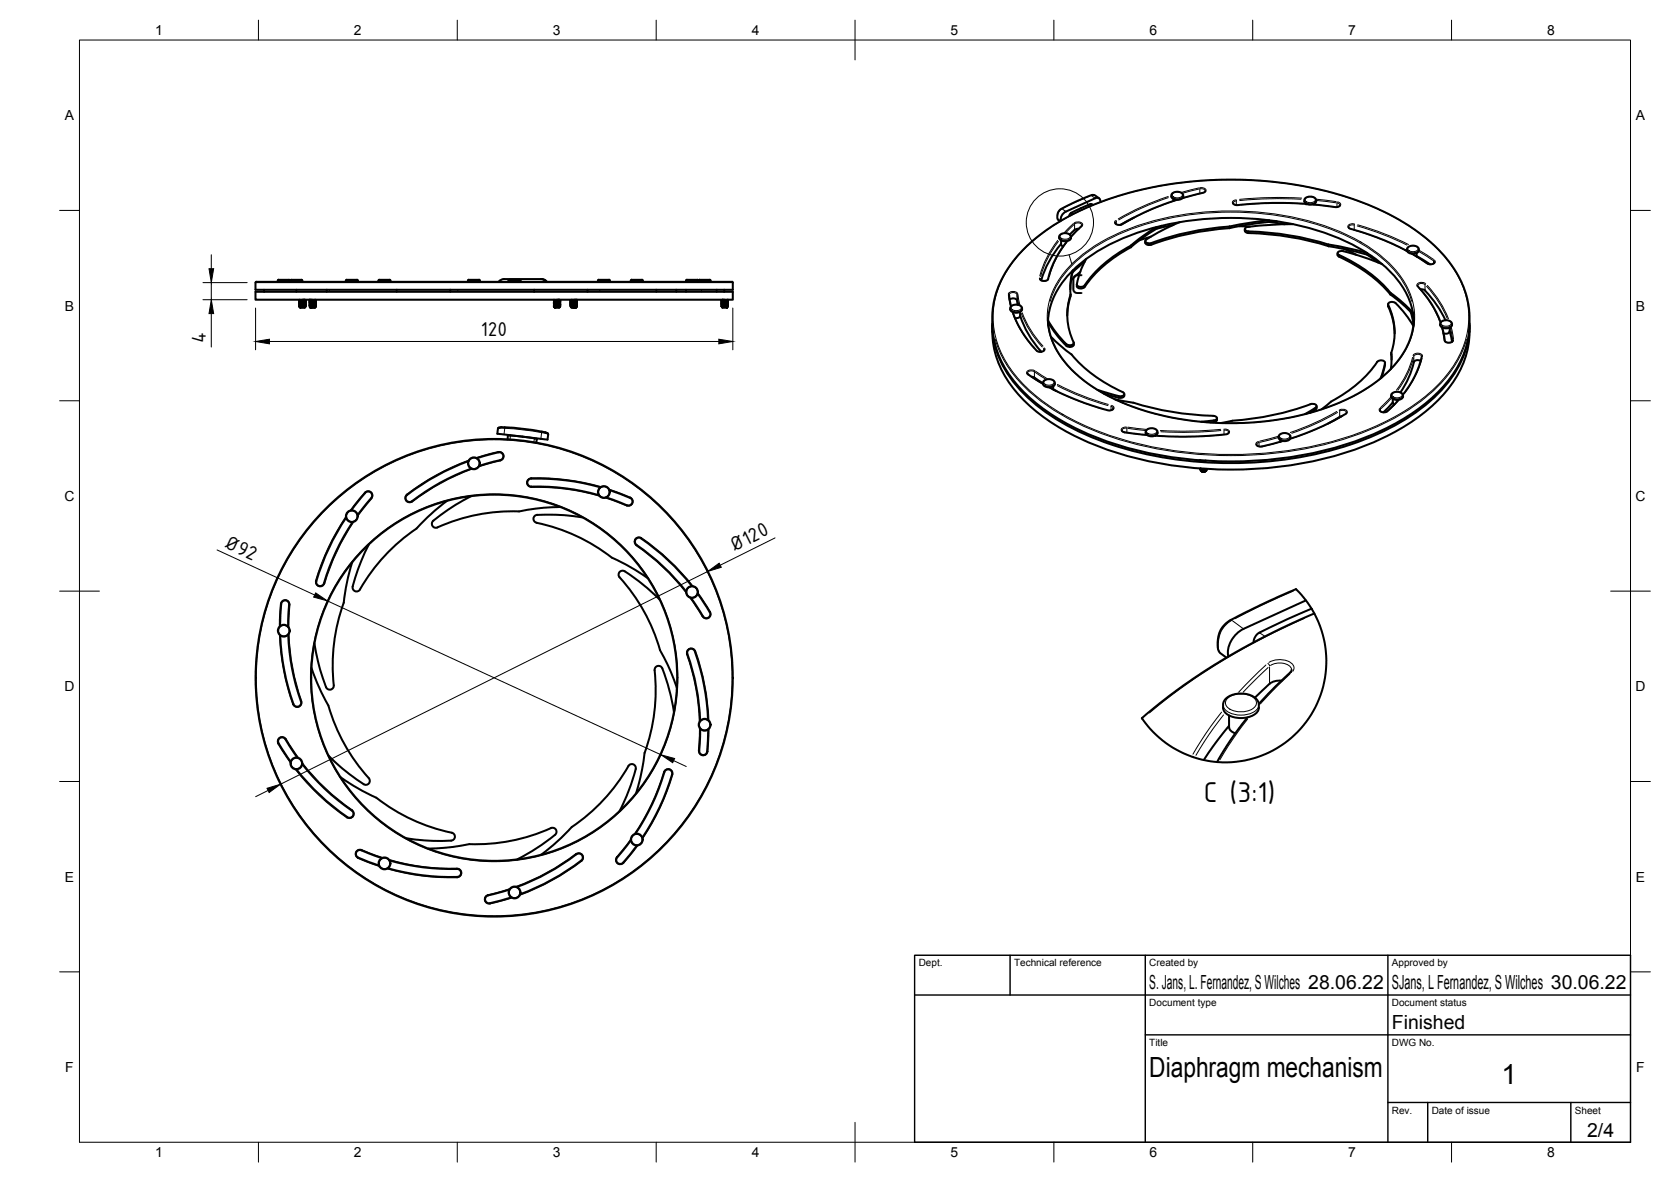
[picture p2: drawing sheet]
<svg xmlns="http://www.w3.org/2000/svg" width="420mm" height="297mm" viewBox="0 0 420 297" stroke-linecap="round" stroke-linejoin="round" font-family="sans-serif">
<!-- layer: Visible -->
<g fill="none" stroke="#000" stroke-width=".51">
<path d="M266.3 59.8a1.73 1.73 0 0 0 3 0l-.1-.5-.3-.4-1.3-.3-1 .3-.3 .5v.4M270.2 57.8l-1.2 1.1M271.2 57.5l-1 .3M272 56.6l-2.7 2.9M274.8 51.5l-.5-.2-.7 .2a14.7 14.7 0 0 0-4.6 2.3l-.1 .5M275.4 49.8l-7.4 3.4a2.23 2.23 0 0 0-1.3 2.3M275.4 49.8a.87 .87 0 0 1 1 0 .87 .87 0 0 1 .3 1M276.4 49.9l-1.1-.8-.8-.1-3.5 1.5-4.1 1.9-.8 .8-.2 .9v.9l.7 .6M285.1 54.7l-3.4 1.8M289.4 59.5l-2.9 .9M290.9 57l-3.8 2.5-2.7 2.2M292.1 56.7l-4.1 2.6-3.6 2.8"/>
<path d="M294.5 49.4a1.73 1.73 0 0 0 3 0l-.1-.6-.3-.3-1.2-.3-1.2 .4-.2 .8M295 50v.5M295 56.5l-4.1 1M295.8 50.3l-6.8 2.5-2.9 1.4-4 2.2-1 .1-.7-.5M296.7 55.8l-4.5 2.1-4 2.3M303.1 48l-.5 .4-5.3 1.4M309.1 56.9v.4M309.2 57.3a73.9 73.9 0 0 0-20.2 4.3l-.8-.2-.2-.4M309.2 56.9a69.9 69.9 0 0 0-19.7 4.2M310 51.1l.2 .2 .6 .2 9-.5 8.6 .2M311.6 56.8l2.7 .2M319.1 55.8l3.9 .6"/>
<path d="M319.1 55.4l-5 .6-4.9 .9M321 55.6l-6.6 .7-5.2 1M325.1 56.3l-5.2 .2-5.1 .4a1.83 1.83 0 0 0-1.7 .5 .68 .68 0 0 0 .9 .8 73.7 73.7 0 0 1 20.1 3.3v.4a74.4 74.4 0 0 0-20.5-3.4 .73 .73 0 0 1-.6-.9M328.1 49.9l.7-.4 .9-.1 .8 .2 .4 .6a1.1 1.1 0 0 1-1.5 1.2 1.1 1.1 0 0 1-1.1-.2 1.1 1.1 0 0 1-.3-1.2zM330.1 51.4l5.7 .7 .7-.1 .4-.4M330.4 51.3v.1M339.1 57.1l.3 .3 4 1.3 4.6 1.6 5.8 2.8M64.2 73.3h120.1v2h-120.1zM64.5 70.8h119.5M64.5 70.8l-.3 .2v1.8h120.1v-1.8l-.2-.2M66.4 72.8v.5M70 70.3h2.6"/>
<path d="M70.1 70.3l-.3 .5M72.7 70.3l.2 .5M73 70.5v.3M73.2 70.3h2.6M73.2 70.3l-.2 .2M74.5 72.8v.5M75.3 77.1l.2 .1M75.3 75.6v.1M75.3 76h.1M75.3 76.3v.1M75.3 76.7h.1M75.3 77v.1"/>
<path d="M75.3 76.7l.2 .1M75.3 76.4l.2 .1M75.3 76l.2 .1M75.3 75.7l.2 .1M75.3 75.3l.2 .1M75.5 75.4v.1M75.5 75.8h.1M75.5 76.1v.1M75.5 76.5h.1M75.5 76.8v.1M75.5 77.2h.1M75.5 76.9l-.2 .1"/>
<path d="M75.5 76.5l-.2 .2M75.5 76.2l-.2 .1M75.5 75.8l-.2 .2M75.5 75.5l-.2 .1M75.8 70.3l.2 .5M76.4 75.3l-.9 .1M76.6 75.3l-1.1 .2M76.6 77.1l-1.1 .1M76.6 76.7l-1.1 .2M76.6 76.4l-1.1 .1M76.6 76l-1.1 .2M76.6 75.7l-1.1 .1"/>
<path d="M76.6 77l-1.1 .2M76.6 76.7l-1.1 .1M76.6 76.3l-1.1 .2M76.6 76l-1.1 .1M76.6 75.6l-1.1 .2M76.6 75.6v.1M76.6 76h.1M76.6 76.3v.1M76.6 76.7h.1M76.6 77v.1M76.6 76.7l.3 .1M76.6 76.4l.3 .1"/>
<path d="M76.6 76l.3 .1M76.6 77.1h.2M76.6 75.7l.3 .1M76.7 75.3l.2 .1M76.8 77.1l-.2 .2h-1.1M76.8 77.1l-1.3 .2M76.9 76.8l-1.6 .2M76.9 76.5l-1.6 .2M76.9 76.1l-1.6 .2M76.9 75.8l-1.6 .2M76.9 75.4l-1.6 .2M76.9 76.9l-1.6 .2"/>
<path d="M76.9 76.2l-1.6 .2M76.9 75.5l-1.6 .2M76.9 75.4v.1M76.9 75.8h.1M76.9 76.1v.1M76.9 76.5h.1M76.9 76.8v.1M76.9 76.9l-.3 .1M76.9 76.5l-.3 .2M76.9 76.2l-.3 .1M76.9 75.8l-.3 .2M76.9 75.5l-.3 .1"/>
<path d="M77.9 75.4h.1M77.9 75.7h.1M77.9 76.1h.1M77.9 76.4h.1M77.9 76.8h.1M77.9 76.8l.2 .1M77.9 76.5l.2 .1M77.9 76.1l.2 .1M77.9 75.8l.2 .1M77.9 75.4l.2 .1M77.9 77.1l.2 .2M77.9 75.3h.1"/>
<path d="M78 75.3l-.1 .1M78.1 77.3h.1M78.1 77.1h.6l-.6 .2M78.1 77.1h-.2M78.1 76.3l-.2 .1M78.1 75.5v.1M78.1 75.9h.1M78.1 76.2v.1M78.1 76.6h.1M78.1 76.9v.1M78.1 76.6l-.2 .2M78.1 75.9l-.2 .2"/>
<path d="M78.1 75.6l-.2 .1M78.1 77l-.2 .1M78.5 75.3l-.6 .1M79.2 77.2l-1.1 .1M79.2 76.8l-1.1 .2M79.2 76.4l-1.1 .2M79.2 76.1l-1.1 .2M79.2 75.7l-1.1 .2M79.2 75.4l-1.1 .2M79.2 77.1l-1.1 .2M79.2 76.8l-1.1 .1M79.2 76.1l-1.1 .1"/>
<path d="M79.2 75.4l-1.1 .1M79.2 75.4h.1M79.2 75.7h.1M79.2 76.1h.1M79.2 76.4h.1M79.2 76.8h.1M79.2 77.1v.1M79.2 77.1l.1 .1M79.2 76.8l.2 .1M79.2 76.4l.2 .2M79.2 76.1l.2 .1M79.2 75.7l.2 .2"/>
<path d="M79.2 75.4l.2 .1M79.3 75.3l-.1 .1M79.3 77.2l-1.2 .1M79.4 76.9l-1.3 .2M79.4 76.6l-1.5 .2M79.4 76.2l-1.5 .2M79.4 75.9l-1.5 .2M79.4 75.5l-1.5 .2M79.4 77l-.7 .1M79.4 76.3l-1.5 .2M79.4 75.6l-1.5 .2M79.4 75.5v.1"/>
<path d="M79.4 75.9h.1M79.4 76.2v.1M79.4 76.6h.1M79.4 76.9v.1M79.4 77l-.2 .1M79.4 76.6l-.2 .2M79.4 76.3l-.2 .1M79.4 75.9l-.2 .2M79.4 75.6l-.2 .1M82.1 72.8v.5M87 70.5v.3M87.2 70.3h2.6"/>
<path d="M87.2 70.3l-.2 .2M89.8 70.3l.2 .5M95.4 70.3h2.6M95.4 70.3l-.2 .5M98 70.3l.2 .5M99.7 72.8v.5M113.2 72.8v.5M117.9 70.3h2.6M117.9 70.3l-.3 .5M120.5 70.3l.2 .2M120.6 70.5v.3M125.4 70.8l.6-.5 .7-.2h9.6l.7 .2 .5 .5"/>
<path d="M128.1 70.3h2.6M128.1 70.3l-.2 .5M130.7 70.3l.2 .5M134.3 72.8v.5M136 70.1l.8 .2 .6 .5M139.3 77.1h.1M139.3 75.6v.1M139.3 76h.1M139.3 76.3v.1M139.3 76.7h.1M139.3 77v.1M139.3 76.7l.2 .1"/>
<path d="M139.3 76.4l.2 .1M139.3 76l.2 .1M139.3 75.7l.2 .1M139.3 75.3l.2 .1M139.3 77.1l.2 .1M139.5 75.4v.1M139.5 75.8h.1M139.5 76.1v.1M139.5 76.5h.1M139.5 76.8v.1M139.5 77.2h.1M139.5 76.9l-.2 .1"/>
<path d="M139.5 76.5l-.2 .2M139.5 76.2l-.2 .1M139.5 75.8l-.2 .2M139.5 75.5l-.2 .1M140.4 75.3l-.9 .1M140.6 75.3l-1.1 .2M140.6 77.1l-1.1 .1M140.6 76.7l-1.1 .2M140.6 76.4l-1.1 .1M140.6 76l-1.1 .2M140.6 75.7l-1.1 .1M140.6 77l-1.1 .2"/>
<path d="M140.6 76.7l-1.1 .1M140.6 76.3l-1.1 .2M140.6 76l-1.1 .1M140.6 75.6l-1.1 .2M140.6 75.6v.1M140.6 76h.1M140.6 76.3v.1M140.6 76.7h.1M140.6 77v.1M140.6 76l.3 .1M140.6 77.1h.2M140.6 76.7l.3 .1"/>
<path d="M140.6 76.4l.3 .1M140.6 75.7l.3 .1M140.7 75.3l.2 .1M140.8 77.1l-.2 .2h-1.1M140.8 77.1l-1.3 .2M140.9 76.8l-1.6 .2M140.9 76.5l-1.6 .2M140.9 76.1l-1.6 .2M140.9 75.8l-1.6 .2M140.9 75.4l-1.6 .2M140.9 76.9l-1.6 .2M140.9 76.2l-1.6 .2"/>
<path d="M140.9 75.5l-1.6 .2M140.9 75.4v.1M140.9 75.8h.1M140.9 76.1v.1M140.9 76.5h.1M140.9 76.8v.1M140.9 76.9l-.3 .1M140.9 76.5l-.3 .2M140.9 76.2l-.3 .1M140.9 75.8l-.3 .2M140.9 75.5l-.3 .1M143.4 75.4v.1"/>
<path d="M143.4 75.8h.1M143.4 76.1v.1M143.4 76.5h.1M143.4 76.8v.1M143.5 76.9l.2 .1M143.5 76.5l.2 .2M143.5 76.2l.2 .1M143.5 75.8l.2 .2M143.5 75.5l.2 .1M143.5 77.1l.2 .2h1.2M143.5 77.1h1.6l-1 .2 .7-.1M143.7 75.3l-.2 .1"/>
<path d="M143.7 75.6v.1M143.7 76h.1M143.7 76.3v.1M143.7 76.7h.1M143.7 77v.1M143.7 76.4l-.2 .1M143.7 76.7l-.2 .1M143.7 76l-.2 .1M143.7 75.7l-.2 .1M143.7 77.1h-.2M144.7 75.3l-1.3 .1M144.8 77.2l-.7 .1"/>
<path d="M144.8 76.9l-1.1 .1M144.8 76.5l-1.1 .2M144.8 76.1l-1.1 .2M144.8 75.8l-1.1 .2M144.8 75.4l-1.1 .2M144.8 75.4l.2-.1-1.5 .2M144.8 77.2l-.3 .1M144.8 76.9l-1.1 .2M144.8 76.2l-1.1 .2M144.8 75.5l-1.1 .2M144.8 76.9l.3 .1-.3 .1M144.8 76.5l.3 .2-1.7 .1"/>
<path d="M144.8 76.2l.3 .1-1.7 .2M144.8 75.8l.3 .2-1.7 .1M144.8 75.5l.3 .1-1.7 .2M144.8 75.4v.1M144.8 76.1v.1M144.8 76.8v.1M144.8 77.2h.1M145 76.7l-.2 .2M145 76.4l-.2 .1M145 76l-.2 .1M145 75.7l-.2 .1M145 77.1l-.2 .1"/>
<path d="M145.1 76.7l-1.6 .2M145.1 76.3l-1.6 .2M145.1 76l-1.6 .2M145.1 75.6l-1.6 .2M145.1 76h.1M145.1 76.7h.1M145.1 77v.1M147.7 72.8v.5M150.5 70.3h2.6M150.5 70.3l-.2 .5M153.2 70.3l.2 .2M153.3 70.5v.3"/>
<path d="M158.8 70.3h2.6M158.8 70.3l-.2 .5M161.4 70.3l.2 .5M165 72.8v.5M170.1 72.8v.5M172.5 72.8v.5M172.7 70.3h2.6M172.7 70.3l-.2 .5M175.3 70.3l.2 .5M175.9 70.3h2.6M175.9 70.3l-.2 .5M178.5 70.3l.1 .5"/>
<path d="M180.2 72.8v.5M181.4 75.5v.1M181.4 75.9h.1M181.4 76.2v.1M181.4 76.6h.1M181.4 76.9v.1M181.4 76.6l.3 .2M181.4 76.3l.3 .1M181.4 75.9l.3 .2M181.4 75.6l.3 .1M181.5 77.2l1.3 .1M181.6 75.3l.1 .1"/>
<path d="M181.7 75.4h.1M181.7 76.1h.1M181.7 76.8h.1M181.7 76.8l-.3 .1M181.7 76.4l-.3 .2M181.7 76.1l-.3 .1M181.7 75.7l-.3 .2M181.7 75.4l-.3 .1M181.7 77.1l-.2 .1M181.7 75.3v.1M182.1 75.3l-.4 .1M182.1 72.8v.5"/>
<path d="M182.8 77.3h.1M182.8 77l-1.1 .1M182.8 76.6l-1.1 .2M182.8 76.3l-1.1 .1M182.8 75.9l-1.1 .2M182.8 75.6l-1.1 .1M182.8 76.9l-1.1 .2M182.8 76.2l-1.1 .2M182.8 75.5l-1.1 .2M182.8 75.5v.1M182.8 75.9h.1M182.8 76.2v.1"/>
<path d="M182.8 76.6h.1M182.8 76.9v.1M182.8 76.6l.2 .2M182.8 77l.2 .1M182.8 76.3l.2 .1M182.8 75.9l.2 .2M182.8 75.6l.2 .1M183 75.3h.1M183 77.1l-1.5 .1M183 77.1l-.2 .2M183 76.8l-1.6 .1M183 76.4l-1.6 .2"/>
<path d="M183 76.1l-1.6 .1M183 75.7l-1.6 .2M183 75.3l-1.6 .2M183 76.8l-1.6 .2 .3 .1M183 76.1l-1.6 .2M183 75.4l-1.6 .2M183 75.4h.1M183 75.7h.1M183 76.1h.1M183 76.4h.1M183 76.8h.1M183 76.8l-.2 .1"/>
<path d="M183 76.5l-.2 .1M183 76.1l-.2 .1M183 75.8l-.2 .1M183 75.4l-.2 .1M253.7 74.1l.5 2.9M253.7 74.1h.1M253.9 75.3a1.16 1.16 0 0 1 1.3-.2 1.16 1.16 0 0 1 .6 1.2l.1 .3M254.7 78.5l1.4 3.4 2.3 3.6a7.9 7.9 0 0 0 2.7 2.9l1-.1 .5-.4M256.5 78.4v1M256.5 79.3a24.9 24.9 0 0 0 5.3 9.1M256.5 79.4l-.4 .4-.9 .1M257 77.7a1.73 1.73 0 0 1-3 0v-.4l.3-.4 1.3-.4 1.1 .4 .3 .4v.5"/>
<path d="M257.3 62.7a59.2 59.2 0 0 1 27.2-14.4l2.1-.5a97.5 97.5 0 0 1 58.6 4.2 45.6 45.6 0 0 1 20.3 15.3 22.4 22.4 0 0 1 4 12.6 23.4 23.4 0 0 1-6.3 16.9 52.7 52.7 0 0 1-23.4 14.4 98.6 98.6 0 0 1-63.8-1.2 51.1 51.1 0 0 1-20.1-13.2 23.9 23.9 0 0 1-5.2-23.7 27.9 27.9 0 0 1 6.6-10.4zM263.5 79.9a19.5 19.5 0 0 0 7.7 14.6l3.1 2.4 4.3 2.6 4.8 2.2 4.4 1.5 5.1 1.4 6 1 4.9 .6 4.6 .1h4.5l6.1-.5 5-.8 5.7-1.3 4.9-1.6 5-2.2 3.6-2 4-2.8a20.6 20.6 0 0 0 8.3-14.3v-.9M266.8 60.4l.1 1.2 .4 .3M266.8 61.3a25 25 0 0 0-5 9.1M268.4 60.6l-1.6 2-1.2 2.1-1.2 2.7-.9 2.9-1 .3-.8-.2-.2-.3M269.2 74.4l-.7 2.8-.1 2.1M269.2 74a16.2 16.2 0 0 0 .8 12.2l-.3 .4-.7 .2a1.72 1.72 0 0 1-1.5-.9 26.4 26.4 0 0 1-4-5.4M269.7 68a19.1 19.1 0 0 0-.5 6.4M269.8 67.9l-.5 2.7-.2 2.1M270.8 71.5a1.07 1.07 0 0 0 .7 1 1.07 1.07 0 0 0 1.2-.4M271.6 68.3l-2.3 2.2M272.8 65.8l-3.1 2.6"/>
<path d="M284.4 61.7v.4M284.4 62.1a31.6 31.6 0 0 0-11.7 10M284.4 61.7a32.7 32.7 0 0 0-11.9 10.2l-1 .2a.71 .71 0 0 1-.7-.6 19.7 19.7 0 0 1 2.3-6.5M288 60.6v.4M288.2 60.2l-.2 .4a1.14 1.14 0 0 0 1.5 .5M334.1 61.9l5.5 1 5.3 1.4M334.1 61.5l4.9 .9 4.8 1.2M336.3 63.7l.2 .7a36.8 36.8 0 0 1 13.1 9.6l3.4 2.8 2.4 2.3M338.3 62.6l2.8 1.5M343.7 64l2.8 2M347.6 66.4l-3.8-1.5-5-1.5a2.3 2.3 0 0 0-2.3-.1l-.2 .2 .2 .4a36.7 36.7 0 0 1 13.1 9.7l3.4 2.7 2.3 2.3M349 76.5v.4a17.5 17.5 0 0 1 1.7 6.9"/>
<path d="M349.6 73.6v.4M353.3 62.8l.5 .3M353.9 62.2l.6-.3 .9-.2 .8 .2 .5 .6a.97 .97 0 0 1-1 1.2l-.4 .1a1.09 1.09 0 0 1-1.2-.2 1.09 1.09 0 0 1-.3-1.2zM354.7 78.4l.7 3.2M355 63.8l4 2.5 1 .1 .5-.2 .2-.3M355.3 79l.2 1.8M356.2 63.6v.9M356.2 64.3l3.4 2.1M356.4 71.8l3.6 4.6 1.1 2 1.1 2.6M357.2 72.7h.7l.4 .3M358.3 73a27.9 27.9 0 0 1 5.1 7.5M249.5 81.8a23.6 23.6 0 0 0 6.4 17.1 52.7 52.7 0 0 0 23.3 14.4 98.6 98.6 0 0 0 63.9-1.2 51.1 51.1 0 0 0 20.1-13.2 23.5 23.5 0 0 0 6.3-17.1"/>
<path d="M249.5 81.5a24.7 24.7 0 0 0 8.7 18.2 60.6 60.6 0 0 0 25.9 13.4 98.3 98.3 0 0 0 60.6-3.3 47.4 47.4 0 0 0 20.2-14.7 22.6 22.6 0 0 0 4.6-13.6M258.3 93.8l.1 .3 3.8 2.4M259.4 94.7l.7 .2 2.1 1.4M262.4 95.8l.5-.4 1-.1 .9 .3 .4 .4a.97 .97 0 0 1-1 1.3h-.5a1.09 1.09 0 0 1-1.1-.2 1.09 1.09 0 0 1-.3-1.1zM263.5 80.6a19.4 19.4 0 0 1 6.7-13.1 49.2 49.2 0 0 1 24.5-11.3 74.9 74.9 0 0 1 42.5 3.9 34.9 34.9 0 0 1 15.4 12 17.4 17.4 0 0 1 2.9 8.5M263.5 80.9a25.2 25.2 0 0 0 4.8 6.2 1.01 1.01 0 0 0 1.1 .1 1.01 1.01 0 0 0 .6-1M263.7 81.2l-.1 .4M263.8 97.4l5.6 2.6 5.1 1.9 4.1 1.2h.8l.5-.5M264.2 84.6l3.8 3.4a9.3 9.3 0 0 1 2.9 2.7 39.8 39.8 0 0 0 11.7 8l.1 .2a.97 .97 0 0 1-1.4 .6l-5.3-1.5M264.8 97.1v.8M264.8 97.8l.9 .5M277.5 98.9l.7 .2a9.9 9.9 0 0 0 4 .8l.4-.3 .1-.6"/>
<path d="M347.1 95.1l.9-2.8a1.31 1.31 0 0 0 .1-1.5l-.6-.2-1 .2a32.2 32.2 0 0 1-11.9 10.1l-2.3 2M348.2 91.2l-.2 1.5-.7 2.2M349.8 99.6a1.73 1.73 0 0 0 3 0v-.4l-.4-.4-1.3-.3-1 .3-.3 .4v.5M349.8 88.7l.1 1.7M349.8 88.7l-.1 4M355.4 81.9a24.8 24.8 0 0 0-4.7-5.9l-1.1-.1a.57 .57 0 0 0-.5 .7 15.8 15.8 0 0 1 .7 12.1M357.2 90.7l-.7-.2-.9 .3a23.7 23.7 0 0 1-3.5 7.8M357.5 89.6l-.7 2.5-.9 2.1-1.5 2.7-1.7 2.3M362.1 81.7a1.73 1.73 0 0 0 3 0l-.1-.6-.3-.4-1.2-.2-1.1 .3-.3 .9M362.6 82.3l.7 3.5 .6 .3h.6l.6-.2 .2-.3M364.5 83.3l.6 2.6M364.5 82.3v1l-.2 .4-.5 .2-.8-.1"/>
<path d="M117.8 115.9a55.6 55.6 0 0 0-15.7 8.8 1 1 0 0 0 .2 1.2 1 1 0 0 0 1.3 0 55.3 55.3 0 0 1 14.8-8.1M125.2 107.7l-.1 1.3 12.5 1.5 .2-1.5M125.2 107.7l.7-.4 2.9 .2 7.4 1M125.3 113.7l-5.4 1.5M125.3 113.7a1.01 1.01 0 0 1 1.2 .7 1.01 1.01 0 0 1-.7 1.2M125.8 115.6l-5.3 1.5M127.6 110.4l.1-1 3.7 .3 3.6 .6-.2 1M136.2 108.5l1.6 .5M280.4 100.4l4.6 .8a73.2 73.2 0 0 0 20.1 3.3M282.1 108.2l.2 .2 .5 .3 5.5 .6M288.1 108.8a1.73 1.73 0 0 0 3 0l-.1-.5-.3-.4-1.4-.3-1 .4-.2 .8M290.6 109.4v.1"/>
<path d="M301.7 115.7l1.5 .1M301.8 117.8v.1M301.8 117.7l.2 .4 .5 .1 .9-.4M301.9 117.8l.5 .2 .7-.2M301.9 118.1l.2 .3 .5 .1M301.9 117.8l.5 .1 .7-.1M302 118.4l.2 .1M302.2 118.5h.2M302.3 118h.4M302.7 118.2l-.4 .1M302.9 118.5l-.5 .1M303 118.5h-.8"/>
<path d="M303.1 118.4l-.7 .2M303.2 118.4l-1 .1M303.2 118.4l-.6 .1M303.4 117.9l-.2 .4-.6 .2M303.4 117.8l-.7 .5-.7-.1-.2-.3M303.4 118l-.2 .4M303.4 118h.1M305 104.5l.4 .1a.56 .56 0 0 1 .6 .7l-.8 .4M305.2 106l-.9 .2M305.2 105.6l-3.2 .4M306 105.1l-.1 .6-.7 .4M308.9 108.7l-.6 .4-5.6 .5-6.1 .1-6.1-.2"/>
<path d="M321.7 109.2l.8-.3 .7-.1 .8 .2 .5 .6a1.1 1.1 0 0 1-1.5 1.3 1.1 1.1 0 0 1-1.2-.3 1.1 1.1 0 0 1-.2-1.1zM322 110.6v.4M322.5 110.8l-5.3 1.4-.9-.1-.4-.4M328.1 104.1l2.7-1.6 .2-.4a1.14 1.14 0 0 0-1.5-.5 73.2 73.2 0 0 1-20.1 4.2l-2.3 .5M330.8 102.9l-1.4 .8M331 102.1v.4M331 102.5l-.2 .4M337.3 104.6l-3.4 1.8M338.6 103.7l-.3 .3-1.9 1.1-3.7 1.9-4.5 1.9-3.8 1.3M350.2 100.3v.9l.4 .5M350.2 101.1l-2.3 2.5M351.7 100.5l-3 2.9-1 .2-.6-.2-.1-.3"/>
<path d="M87 130.1a58.2 58.2 0 0 0-7.4 15.9M88.6 131.2a59.9 59.9 0 0 0-7.3 15.7 1.01 1.01 0 0 1-1.3 .3 1.01 1.01 0 0 1-.5-1.2M91.8 123.9a1.01 1.01 0 0 1 1.4-.1 1.01 1.01 0 0 1 .1 1.4M91.8 123.9l-3.5 4.3M93.3 125.2l-3.4 4.2M112.4 125.8l-4 3.3a61 61 0 0 1-8.4 7.4 48 48 0 0 0-9.7 11.9 1.01 1.01 0 0 1-1.2 .1 1.01 1.01 0 0 1-.4-1.1 51 51 0 0 1 4.1-10.6M118.5 124.7a47.4 47.4 0 0 0-9.8 6.4 1.01 1.01 0 0 0 .1 1.2 1.01 1.01 0 0 0 1.2 .2M133.6 122.3a56.3 56.3 0 0 1 16.9 2.1M133.6 122.3a1.01 1.01 0 0 1-1-1 1.01 1.01 0 0 1 1-1 59.3 59.3 0 0 1 17.3 2.2M135.1 129.4a53.7 53.7 0 0 1 11.3 .6M135.1 129.4a1.01 1.01 0 0 0-1 .9 1.01 1.01 0 0 0 .8 1.1 46.3 46.3 0 0 1 19 8.8l4.6 2.3 4.4 2.8M140.8 127.4l-4.1 .2-6.2 .9a46 46 0 0 0-20.5 4"/>
<path d="M152.5 125l5.1 2M153.2 123.2l5.2 1.9a1.01 1.01 0 0 1 .5 1.3 1.01 1.01 0 0 1-1.3 .5M160.1 137a56.2 56.2 0 0 1 12.4 11.6M161.2 135.3a58.2 58.2 0 0 1 12.8 12M161.2 135.3a1.01 1.01 0 0 0-1.4 .3 1.01 1.01 0 0 0 .3 1.3M72.5 159.5a58.7 58.7 0 0 0 3.2 17.1 1.01 1.01 0 0 1-.8 1 1.01 1.01 0 0 1-1.1-.7 58.9 58.9 0 0 1-3.3-17.2M72.7 152l-.3 5.5M72.7 152a1.01 1.01 0 0 0-.9-1.1 1.01 1.01 0 0 0-1.1 .9l-.3 5.5M88.6 141.3l-1.4 5a60.5 60.5 0 0 1-2.5 10.9 48.6 48.6 0 0 0-.8 15.4 1.01 1.01 0 0 1-.9 .7 1.01 1.01 0 0 1-1-.6 50.1 50.1 0 0 1-2.9-11M165.9 150.7l-4.6-4.1-4.2-3a1.01 1.01 0 0 0-1.3 .2 1.01 1.01 0 0 0 0 1.3 45.9 45.9 0 0 1 10.2 18.2l1.9 3.7 2.3 5.8M175.4 149.2l2.3 3.5a2.09 2.09 0 0 1 .7 2.2 1.01 1.01 0 0 1-1.7 0l-3-4.6M328.4 150.9l-15.7 7.1a6.8 6.8 0 0 0-3.8 7"/>
<path d="M329.8 153a25.4 25.4 0 0 1-.1 26.5 25.4 25.4 0 0 1-23.7 12M329.8 153l-2-2.8-1.9-2.2-12.5 5.8a19.1 19.1 0 0 0-5.3 3l-1 1.2-.5 1.1-.3 1.3-.1 1.9 .4 1.6 1.8 1.4M329.8 153l-6.1 2.6-7.3 3.5-.8 .9-.4 1.4M330.5 154.2l-11.6 5.3-6.5 3.5-5.6 3.2-4.7 2.9-6.3 4.4-8.7 7a25.9 25.9 0 0 0 13.1 9.8l2.5 .7M78.3 167.8l1.9 4.9a61.3 61.3 0 0 1 4.4 10.3 48.9 48.9 0 0 0 8.3 12.9 1.01 1.01 0 0 1-.3 1.1 1.01 1.01 0 0 1-1.2 .1l-1.8-1.3a49.1 49.1 0 0 1-7-5.9M169.5 178.9l-1.1-5-1.9-5.9a1.01 1.01 0 0 0-1.1-.6 1.01 1.01 0 0 0-.8 1 46 46 0 0 1-2.5 20.8l-1.1 6.1-1 4M174.7 163.7a58.9 58.9 0 0 1 3.3 17.2M174.7 163.7a1 1 0 0 0-1.2-.6 1 1 0 0 0-.7 1.3 56.2 56.2 0 0 1 3.2 16.7M307.5 177.9l.2-1.5 .6-.9 1.5-.9 1.7-.3 2.2 .2 1.6 .7 1 1.1 .2 1.6M307.5 177.9a3 3 0 0 0 2.8 2.3 6.1 6.1 0 0 0 5.9-1.3l.3-1M309 179.8v3M319.2 171.8l-3.7 3.5"/>
<path d="M322.2 171.1l-1.7 .1-1.3 .6M324.8 168.3l-.3 .6-4.2 4-3.8 4M70.1 186.8a1.01 1.01 0 0 1 .3-1.4 1.01 1.01 0 0 1 1.4 .4l3 4.6M70.1 186.8l3 4.6M76 192a58.9 58.9 0 0 0 12.7 12 1.01 1.01 0 0 1-.1 1.2 1.01 1.01 0 0 1-1.3 .1 59 59 0 0 1-12.8-11.9M85.6 195.3l4.4 2.8a60.9 60.9 0 0 1 9.6 5.8 48.2 48.2 0 0 0 14.3 5.5 1.01 1.01 0 0 1 .5 1.1 1.01 1.01 0 0 1-1 .7 51.3 51.3 0 0 1-11.3-.5M158 192.5a1.01 1.01 0 0 1 1.2-.4 1.01 1.01 0 0 1 .6 1.2M158 192.5a46 46 0 0 1-14.2 15.3l-3.7 3.7-4 3.3M159.9 193.3l-2 5.8-2.1 4.7M167 194.1a1.01 1.01 0 0 1 1.3-.7 1.01 1.01 0 0 1 .7 1.2M167 194.1a56.4 56.4 0 0 1-7.2 15.4M169 194.7a58.6 58.6 0 0 1-7.5 15.8"/>
<path d="M176.1 183.2l-.3 5.4a1.01 1.01 0 0 0 .9 1.1 1.01 1.01 0 0 0 1.1-.9M178.1 183.3l-.3 5.6M302.7 191l3.3 .5M309 182.4l-3.9 5.1-2.4 3.5M309.1 182.8a1.79 1.79 0 0 0 1.5 1.5M313.6 180.3l-4.3 5.9-3.3 5.3M90.9 213.7l5.1 2M90.9 213.7a1.01 1.01 0 0 0-1.3 .5 1.01 1.01 0 0 0 .5 1.3l5.1 2M97.6 218.2a58.4 58.4 0 0 0 17.3 2.2M98 216.2a58.8 58.8 0 0 0 17.3 2.2 1.01 1.01 0 0 1 .6 1.1 1.01 1.01 0 0 1-.9 .9M139.6 209.8l-4.2 3.1-5.4 3.1M139.6 209.8a1.01 1.01 0 0 0 .2-1.3 1.01 1.01 0 0 0-1.3-.4 45.8 45.8 0 0 1-20.5 4l-4.1 .7-6.2 .5"/>
<path d="M146.1 216.3a58.2 58.2 0 0 1-15.3 8.4M146.1 216.3a1.01 1.01 0 0 0 .2-1.4 1.01 1.01 0 0 0-1.4-.2 56.2 56.2 0 0 1-14.9 8.2M155.2 215.4a1.01 1.01 0 0 0 .1 1.5 1.01 1.01 0 0 0 1.4-.1M158.6 211.2l-3.4 4.3M160.1 212.5l-3.4 4.3M122.8 225a1.01 1.01 0 0 0-.8 1.2 1.01 1.01 0 0 0 1.2 .8l5.3-1.5M128 223.6l-5.2 1.4"/>
<circle cx="119.2" cy="116.4" r="1.49"/>
<circle cx="88.5" cy="129.7" r="1.49"/>
<circle cx="151.8" cy="123.7" r="1.49"/>
<circle cx="71.4" cy="158.5" r="1.49"/>
<circle cx="174" cy="148.8" r="1.49"/>
<circle cx="124.2" cy="170.3" r="60"/>
<circle cx="124.3" cy="170.3" r="46"/>
<circle cx="74.5" cy="191.9" r="1.49"/>
<circle cx="177.2" cy="182.1" r="1.49"/>
<circle cx="96.7" cy="217" r="1.49"/>
<circle cx="160.1" cy="211" r="1.49"/>
<circle cx="129.4" cy="224.3" r="1.49"/>
</g>
<!-- layer: Visible Narrow -->
<g fill="none" stroke="#000" stroke-width=".25">
<path d="M266.2 53.1h.1M266.3 59.7a1.86 1.86 0 0 0 3 0M266.6 59.1a1.6 1.6 0 0 1 2.5 .3 1.5 1.5 0 0 1-2.6 0zM266.9 52.4l.1 .1M267 52.5l-.4 .3-.6 .8-.1 1.2 .2 .5M267.1 52.5l.9 .6M269.4 53.5l.4 .3M269.9 56.2l-2.3 2.3M270 56.1l.2 .2M270.1 56.4l-2.1 2.1M270.2 56l1.1-.2a.75 .75 0 0 1 .8 .9M270.2 56.4v1.3"/>
<path d="M270.3 56.2l1-.2 .7 .5M271.9 57l-2.5 2.5M272.1 56.8h-.2M274 49.3l-6.6 3M274.2 51.3l.3 .3M274.3 49.1l.7-.1 .4 .2M274.4 49.2l.9 .6M275.2 49v.1M280.5 55.5l-.2 .2a1.05 1.05 0 0 0 1.5 .8l.4-.1M280.6 55.4l.1 .2-.3 .4M280.7 55.7v.6M282.2 56.3h.1"/>
<path d="M293.7 49.4l-6.6 2.6-5.9 3M293.8 49.7l-6.6 2.5-5.9 3.1M294.6 49.3a1.86 1.86 0 0 0 2.9 0M294.8 48.7a1.6 1.6 0 0 1 2.5 .3 1.5 1.5 0 0 1-2.6 0zM295.2 50.5l-6.5 2.5-5.8 3M301.4 47.2l-4.2 1.1M301.5 47.5l-4 1M301.6 47.2l.1 .2M301.7 47.5v1.1M301.8 47.4l.8 .1 .5 .4M301.8 47.2h.4a.82 .82 0 0 1 1 .9l-.5 .3M302.2 48.5l-4.7 1.3"/>
<path d="M302.5 48.4v.1M310.7 50.2a.74 .74 0 0 0-.8 .8 1.22 1.22 0 0 0 1.2 .6M310.8 50.5l-.5 .2-.2 .3M310.8 50.2l.1 .3M310.9 50.5v1M311.2 51.5l.1 .1M313.9 58.2v.4M327.1 50.1l-7.7-.2-7.7 .5M327.3 49.8l-7.8-.2-7.8 .5M327.7 51.2l-7.8-.2-7.8 .5M328 50.5a1.86 1.86 0 0 0 2.9 0M328.2 49.9a1.6 1.6 0 0 1 2.6 .3 1.5 1.5 0 0 1-2.7 0z"/>
<path d="M330.3 51.4l5 .6M331.2 50.1l4.8 .6M331.2 50.4l4.7 .6M335.7 52h-.1M336.2 51.1v.9M336.2 50.7v.3M336.2 51l.7 .5M336.4 50.8a.67 .67 0 0 1 .7 .8 1.33 1.33 0 0 1-1.3 .5M339.6 57.5h.1M340.4 57.8l6.7 2.2 6.1 2.8M340.4 56.5l-.8 .1-.5 .4M340.4 56.3l-.4-.1a.9 .9 0 0 0-1.1 .9l.5 .4"/>
<path d="M340.5 56.6v1.1M340.6 56.3l-.1 .2M341.3 56.8l5.9 1.9 6.6 2.9M341.4 56.5l6.6 2.2 6.1 2.7M64.2 71h120.1M66.5 72.8v.5M69.8 70.5h3.1M73 70.5h3M82.9 72.8v.5M87 70.5h3M95.2 70.5h3M115.1 72.8v.5"/>
<path d="M117.6 70.5h3M127.9 70.5h3M136.2 70.1l.8 .2 .5 .5M137.2 70.5h.1M150.3 70.5h3M150.8 72.8v.5M158.6 70.5h3M172.5 70.5h3M175.7 70.5h2.9M176.4 72.8v.5M253.5 74l.2 .1M253.5 74.1l.6 2.9"/>
<path d="M254 77.6a1.86 1.86 0 0 0 3 0M254.3 77a1.6 1.6 0 0 1 2.5 .3 1.5 1.5 0 0 1-2.6 0zM254.7 78.9a26.6 26.6 0 0 0 5.4 8.7M255.7 74a1.26 1.26 0 0 0-2 0M255.7 75.5v-1.3l.4 2.3M255.9 73.8a1.49 1.49 0 0 0-2.4 .1M255.9 73.9l-.2 .2M256 74l.4 2.6M256.8 78.8a25.6 25.6 0 0 0 5.3 8.4M257 78.6a25.5 25.5 0 0 0 5.2 8.4M257.5 62.6a57.9 57.9 0 0 1 25.9-14 98.8 98.8 0 0 1 59 2.2 50.8 50.8 0 0 1 21 13.8 21.8 21.8 0 0 1 4 23.8 36.2 36.2 0 0 1-15.6 15.7 86.4 86.4 0 0 1-42.3 10.1 86.4 86.4 0 0 1-42.3-10.1 36.2 36.2 0 0 1-15.6-15.7 21.3 21.3 0 0 1 2.5-21.7zM261.3 70a1.47 1.47 0 0 0 2.4 .1"/>
<path d="M261.3 69.9l.2 .1M261.5 70v.2M261.5 70v.1M263.7 70l-.2 .1M264.1 75.7a23.9 23.9 0 0 1 10.6-13.2 62.2 62.2 0 0 1 31.9-9.1 67.4 67.4 0 0 1 35.8 7.9 27.4 27.4 0 0 1 12 12.7l.5 1.7M266 60.4a24.3 24.3 0 0 0-4.5 8.9M266.1 60.7a24.2 24.2 0 0 0-4.4 8.8M268.2 61a23.3 23.3 0 0 0-4.4 8.5M269.1 66.8a47.1 47.1 0 0 1 23-11.8 75.3 75.3 0 0 1 45.3 3.4 34.7 34.7 0 0 1 15.2 11.7 16.7 16.7 0 0 1-1.2 20.9 40.1 40.1 0 0 1-19.1 11.9 75.3 75.3 0 0 1-50.7-2 34.7 34.7 0 0 1-15.2-11.6 16.7 16.7 0 0 1 1.2-20.9zM272.7 71.8v.3M289.5 61.1v.4M336.7 64.1v.4"/>
<path d="M349 76.7v.3M353.8 62.8a1.86 1.86 0 0 0 2.9 0M354.1 62.2a1.6 1.6 0 0 1 2.5 .3 1.5 1.5 0 0 1-2.6 0zM355.1 63.9l3.5 2.2M356.4 72h.1M356.8 72.4a25.5 25.5 0 0 1 5.2 8.3M356.9 63.3l3.4 2.1M357 63l3.4 2.2M358.3 71.5l-1.1-.2-.7 .4M358.3 71.6v1.3M358.4 71.2l-1.1-.2a.81 .81 0 0 0-1 .9M358.5 71.3l-.2 .2"/>
<path d="M358.7 72a26.9 26.9 0 0 1 5.2 8M358.9 66.2h-.1M358.9 71.7a26.9 26.9 0 0 1 5.3 8.4M360.4 65.6v.6M360.6 65.3l-.1 .3 .2 .3M360.7 65.4l.2 .2a1.22 1.22 0 0 1-2 .7M250.3 85.3a29.7 29.7 0 0 0 10.8 15 72.2 72.2 0 0 0 34.1 13.2 96.7 96.7 0 0 0 50.6-6 46.9 46.9 0 0 0 19-14.2 24.8 24.8 0 0 0 4-8M258.5 94.1h-.1M258.6 94.2l3.4 2.2M260 93.4l-1-.2-.7 .5M260.1 93.5v1.3M260.1 93.1l-.8-.1a.78 .78 0 0 0-.9 .1 .78 .78 0 0 0-.1 .9"/>
<path d="M260.2 93.5l2.7 1.8M260.2 93.2l-.1 .2M260.4 93.3l2.9 1.9M260.5 88.1h.2M262.3 96.4a1.86 1.86 0 0 0 2.9 0M262.4 87.7v.4M262.5 95.8a1.6 1.6 0 0 1 2.5 .3 1.5 1.5 0 0 1-2.6 0zM262.6 87.4l-.1 .2 .1 .3M262.7 87.5l.1 .3a1.42 1.42 0 0 1-2.2 .4M264.4 97.7l6.3 2.9 6.9 2.3M265.9 96.9l6 2.8 6.7 2.2M265.9 96.6l6.1 2.8 6.7 2.2"/>
<path d="M268.1 86.5v.4M281.3 99.6v.3M348.2 91.2v.4M349.7 99.8l-2.6 2.6M349.8 99.5a1.86 1.86 0 0 0 3 0M350.1 98.9a1.6 1.6 0 0 1 2.5 .3 1.5 1.5 0 0 1-2.6 0zM355.2 89.8a23.1 23.1 0 0 1-4.1 8.2M355.3 89.4l.2 .1M355.3 89.3a1.47 1.47 0 0 1 2.4 .1M355.4 90a23.1 23.1 0 0 1-3.9 8M355.5 89.6v1.3M355.5 89.5a1.28 1.28 0 0 1 2 0"/>
<path d="M357.6 90a24.3 24.3 0 0 1-4.4 8.8M357.7 89.5l-.2 .1M362.1 81.5a1.86 1.86 0 0 0 3 0M362.4 81a1.6 1.6 0 0 1 2.5 .2 1.5 1.5 0 0 1-2.6 0zM362.5 82.4l.6 2.9M363.1 85.5l.2 .1M364.7 82.4l.6 3M364.9 82.3l.6 2.9M365.5 85.5a1.49 1.49 0 0 1-2.4 .1M365.5 85.4l-.2 .2M117.9 115.6a55.3 55.3 0 0 0-15.6 8.7l.1 .1M118.7 117.9a56 56 0 0 0-15 8.2"/>
<path d="M125.3 113.5l-5.7 1.5M125.3 113.5v.2M125.3 113.5a1.2 1.2 0 0 1 1.4 .9 1.2 1.2 0 0 1-.9 1.4M125.8 115.6v.2M125.8 115.8l-5.4 1.5M125.9 107.6h1M125.9 107.6l-.7 .1M126.1 107.3l-.2 .3M126.9 107.4v.2M126.9 107.6l-.2 1.6M126.9 107.6l4.7 .4 4.6 .7M128.3 109.5l-.1 1"/>
<path d="M134.4 110.2l-.2 1M136.2 108.7l1.6 .5M136.2 108.7l-.2 1.6M136.2 108.5v.2M137.1 108.6l.1 .3M278.5 103.1h-.1M279.4 102.2v.8M279.4 102.1l.5 .5M279.4 101.9v.2M279.6 101.9l.5 .4a1.03 1.03 0 0 1-1.5 .8M282.8 108.6v.1M283.1 108.7l5 .6"/>
<path d="M283.2 107.3a.84 .84 0 0 0-.9 .1 .84 .84 0 0 0-.3 .9l.6 .3M283.3 107.6l-.8 .1-.4 .4M283.3 107.7v1M283.4 107.3l-.1 .3M283.6 107.6l4.3 .6M283.7 107.4l4.5 .5M288.1 108.7a1.86 1.86 0 0 0 2.9 0M288.4 108.1a1.6 1.6 0 0 1 2.5 .3 1.5 1.5 0 0 1-2.6 0zM305.2 105.7v.4M306.9 107.9l-7.5 .4-7.6-.1M307 108.2l-7.6 .4-7.5-.1M307.3 109.3l-7.4 .4-8.6-.1"/>
<path d="M307.8 107.8v.3M307.8 108.2v.9M307.9 108.1l.7 .1 .4 .4M307.9 107.8a.78 .78 0 0 1 .9 .2 .78 .78 0 0 1 .2 .9l-.6 .3M308.2 109.1v.1M316.4 111l-.6 .6a1.12 1.12 0 0 0 1.4 .6M316.5 110.9v.3l-.5 .5M316.6 111.2v.9M317.3 112.2h.1M321.3 110l-4.5 1.1M321.3 109.7l-4.5 1.2M321.5 109.9a1.86 1.86 0 0 0 3 0"/>
<path d="M321.8 109.3a1.6 1.6 0 0 1 2.5 .3 1.5 1.5 0 0 1-2.6 0zM322.4 110.9l-4.7 1.3M330.8 102.5v.4M336.1 103.4l-6 3.1-5.7 2.2M336.3 103.6l-6 3.1-5.5 2.2M336.7 103.1l.2 .2M336.8 103.4v1.3M336.8 103l.8-.2a.92 .92 0 0 1 1.1 .9l-.1 .2M336.9 103.2h1l.7 .4M337.8 104.4l-5.9 3.1-6.7 2.5M338.4 104h.1M346.9 102.7l-.1 .2a1.35 1.35 0 0 0 2.1 .5"/>
<path d="M347 103.1l.1-.3v.5M347 102.6l.1 .2M349 103.3h-.1M349.8 100.1l-2.5 2.6M351.7 100.6l-2.6 2.6M87 129.8a59.2 59.2 0 0 0-7.7 16.2M89 131.1a61.9 61.9 0 0 0-7.4 15.5h-.2M91.7 123.7a1.2 1.2 0 0 1 1.7-.1 1.2 1.2 0 0 1 .1 1.7M91.8 123.9l-.1-.2-1.3 1.5-2.4 3.1M93.3 125.2l.2 .1M93.5 125.3l-3.5 4.4M102.3 124.2a1.2 1.2 0 0 0-.3 1.7 1.2 1.2 0 0 0 1.7 .2"/>
<path d="M103.6 125.9l.1 .2M133.6 120.1a1.2 1.2 0 0 0-1.2 1.2 1.2 1.2 0 0 0 1.2 1.2M133.6 120.3l-.1-.2a59 59 0 0 1 17.7 2.2M133.6 122.3v.2M133.6 122.5a56.8 56.8 0 0 1 17.1 2.2M152.2 125.1l5.3 2M153.1 122.9l5.4 2.1-.1 .1M157.6 127l-.1 .1M158.5 124.9a1.2 1.2 0 0 1 .6 1.6 1.2 1.2 0 0 1-1.6 .6M159.9 137.1a56 56 0 0 1 12.6 11.9M161.3 135.1a58.4 58.4 0 0 1 13 12.2M161.3 135.2l-.1 .1"/>
<path d="M161.3 135.1a1.2 1.2 0 0 0-1.6 .3 1.2 1.2 0 0 0 .3 1.7l.1-.1M70.3 159.6a58.4 58.4 0 0 0 3.3 17.4M70.5 151.8a1.2 1.2 0 0 1 1.3-1.1 1.2 1.2 0 0 1 1.1 1.3M70.7 151.8h-.2l-.3 5.7M72.7 159.2a56 56 0 0 0 3.2 17M72.7 152h.2M72.9 152l-.3 5.7M79.3 146h.2M79.4 145.9a1.2 1.2 0 0 0 .8 1.5 1.2 1.2 0 0 0 1.5-.8M173.4 150.2l3.2 4.8M175.5 148.9l3.1 4.8M176.7 154.9h-.1"/>
<path d="M178.6 153.7l-.1 .1M178.6 153.7a1.2 1.2 0 0 1-.4 1.7 1.2 1.2 0 0 1-1.6-.5M307.3 157.8l.2 .1M309.4 155.8l.3 .1M309.8 155.9l-1 .6-1.1 1.1-.6 1-.5 1.2-.3 2.9 .3 1.1 .4 .4M309.9 156l2.6 1.9M316.7 159l1.3 .9M325.2 148.6l-9 4-5.7 2.9M328 155.4a161.9 161.9 0 0 0-39 23.8M73.8 176.9l-.2 .1M75.9 176.2a1.2 1.2 0 0 1-.8 1.5 1.2 1.2 0 0 1-1.5-.7M75.9 176.2l-.2 .1"/>
<path d="M172.7 164.4a1.2 1.2 0 0 1 .7-1.5 1.2 1.2 0 0 1 1.5 .7 58.4 58.4 0 0 1 3.3 17.5M172.8 164.4l-.2 .1a55.3 55.3 0 0 1 3.2 16.9M174.9 163.6l-.2 .1M307.1 179l-3.8 5.2-3.3 5.3M307.6 177.5a4.4 4.4 0 0 0 4.4 2.2 4.4 4.4 0 0 0 4.5-2.2M307.6 179.7l-3.7 5-3.2 5.1M308.7 175.4a5.4 5.4 0 0 1 7 .5 1.89 1.89 0 0 1-1.5 2.6 5.4 5.4 0 0 1-5.9-1.1 1.47 1.47 0 0 1 .4-2zM318.3 167.1l-6.9 6.9M318.8 166.7l.4 .7M318.9 167.8l-6.3 6.1M319.1 166.5a5.1 5.1 0 0 1 6 .5 1.3 1.3 0 0 1 0 1.7M319.2 167.6v4"/>
<path d="M319.5 167.2a4.2 4.2 0 0 1 5.1 .6l.1 .3M324.3 169.4l-3.1 2.9-4.3 4.6M324.8 169h-.4M70 186.8l-.1 .1 3.1 4.8M71.9 185.7l-.1 .1M72 185.7a1.2 1.2 0 0 0-1.7-.4 1.2 1.2 0 0 0-.4 1.6M72 185.7l3.1 4.8M74.2 193.3a58.3 58.3 0 0 0 13 12.2M76 191.7a56 56 0 0 0 12.6 11.8M166.9 194a1.2 1.2 0 0 1 1.4-.8 1.2 1.2 0 0 1 .9 1.5M167 194.1l-.1-.1a56.1 56.1 0 0 1-7.4 15.6M169 194.7h.2"/>
<path d="M169.2 194.7a58.3 58.3 0 0 1-7.6 16.1M175.6 188.6a1.2 1.2 0 0 0 1.1 1.3 1.2 1.2 0 0 0 1.3-1M175.9 182.9l-.3 5.7 .2 .1M178.3 183.2l-.3 5.7h-.2M313.7 180.7l-3.7 5.1-3.3 5.2M87.3 205.3l-.1 .2M88.5 203.5l-.1 .2M88.6 203.5a1.2 1.2 0 0 1 .3 1.7 1.2 1.2 0 0 1-1.7 .3M90.1 215.5l-.1 .2 5.4 2M91 213.5l5.3 2M91 213.5l-.1 .2M91 213.5a1.2 1.2 0 0 0-1.6 .6 1.2 1.2 0 0 0 .6 1.6"/>
<path d="M97.3 218.3a58.1 58.1 0 0 0 17.7 2.3M97.8 216a59.4 59.4 0 0 0 17.1 2.3v.1M114.9 218.2a1.2 1.2 0 0 1 1.2 1.1 1.2 1.2 0 0 1-1.1 1.3M144.8 214.5a56 56 0 0 1-15.2 8.3M144.9 214.7l-.1-.1a1.16 1.16 0 0 1 1.7 .2 1.16 1.16 0 0 1-.2 1.6M146.1 216.3l.2 .2M146.3 216.4a58.4 58.4 0 0 1-15.6 8.6M155.1 215.3a1.2 1.2 0 0 0 .1 1.7 1.2 1.2 0 0 0 1.6-.1M156.7 216.8l.1 .1M158.6 210.8l-3.6 4.5 .2 .2M160.4 212.5l-3.6 4.4M114.9 220.4l.1 .2"/>
<path d="M122.7 224.8v.2M122.7 224.8a1.2 1.2 0 0 0-.9 1.5 1.2 1.2 0 0 0 1.4 .9M123.2 227v.2M128.2 223.3l-5.5 1.5M128.8 225.7l-5.6 1.5"/>
<circle cx="119.2" cy="116.4" r="1.3"/>
<circle cx="88.5" cy="129.7" r="1.3"/>
<circle cx="151.8" cy="123.7" r="1.3"/>
<circle cx="71.4" cy="158.5" r="1.3"/>
<circle cx="174" cy="148.8" r="1.3"/>
<circle cx="124.2" cy="170.3" r="46.2"/>
<circle cx="124.3" cy="170.3" r="59.8"/>
<circle cx="74.5" cy="191.9" r="1.3"/>
<circle cx="177.2" cy="182.1" r="1.3"/>
<circle cx="96.7" cy="217" r="1.3"/>
<circle cx="160.1" cy="211" r="1.3"/>
<circle cx="129.4" cy="224.3" r="1.3"/>
</g>
<!-- layer: Visible -->
<circle cx="328.4" cy="51.2" r=".24" fill="#000" stroke="#000" stroke-width=".25"/>
<!-- layer: Border -->
<g fill="none" stroke="#000" stroke-width=".25">
<path d="M20 10.1h390v276.9h-390zM65 5.1v5M115 5.1v5M165 5.1v5M215 5.1v10M265 5.1v5M315 5.1v5M365 5.1v5M15 52.9h5M410 52.9h5M15 100.7h5M410 100.7h5"/>
<path d="M15 148.6h10M405 148.6h10M15 196.4h5M410 196.4h5M15 244.2h5M410 244.2h5M65 287v5M115 287v5M165 287v5M215 282.1v9.9M265 287v5M315 287v5"/>
<path d="M365 287v5"/>
</g>
<!-- layer: TitleBlock -->
<path d="M230 240.1h180v46.9h-180zM230 250h180M254 240.1v9.9M288 240.1v46.9M349 240.1v46.9M288 260.1h122M349 277.1h61M359 277.1v9.9M395 277.1v9.9" fill="none" stroke="#000" stroke-width=".36"/>
<!-- layer: Annotations -->
<g fill="none" stroke="#000" stroke-width=".25">
<path d="M268.8 64l.7 2.3"/>
<circle cx="266.5" cy="55.9" r="8.5"/>
</g>
<!-- layer: Dimensions -->
<g fill="none" stroke="#000" stroke-width=".25">
<path d="M51 75.3h11.1M51 71h11.1M53.1 64v3.5M53.1 71v4.3M53.1 78.8v8.4M64.3 77.4v10.5M184.3 77.4v10.5M67.8 85.8h112.9M54.6 138.2l24.5 11.3M194.9 135.2l-13.8 6.8M82.3 151l83.9 38.7M178 143.6l-107.5 53.5"/>
<path d="M67.4 198.6l-3.1 1.6M169.4 191.1l3.2 1.5"/>
</g>
<path d="M52.6 67.5h1.1l-.6 3.5zM53.1 75.3l.6 3.5h-1.1zM64.3 85.8l3.5-.6v1.2zM180.7 85.2l3.6 .6-3.6 .6zM79.4 149l2.9 2-3.4-.9zM178 143.6l2.8-2.1 .6 1.1zM67.1 198.1l3.4-1-2.8 2.1zM166.2 189.7l3.4 .9-.5 1.1z" fill="#000" stroke="#000" stroke-width=".25"/>
<g font-size="7.8">
<text x="269.2" y="73.8">C</text>
<text x="302.7" y="201.6">C (3:1)</text>
</g>
<g font-size="7">
<text x="289" y="270.6">Diaphragm mechanism</text>
<text x="377.5" y="272.3">1</text>
</g>
<g font-size="5.4">
<text x="51.7" y="86.2" transform="rotate(-90 51.7 86.2)">4</text>
<text x="120.9" y="84.4">120</text>
<text x="56.1" y="137.4" transform="rotate(25 56.1 137.4)">Ø92</text>
<text x="184.6" y="138.8" transform="rotate(-27 184.6 138.8)">Ø120</text>
</g>
<g font-size="4.9">
<text x="289" y="248.5">S. Jans, L. Fernandez, S Wilches 28.06.22</text>
<text x="350" y="248.5">SJans, L Fernandez, S Wilches 30.06.22</text>
<text x="350" y="258.6">Finished</text>
<text x="399.1" y="285.7">2/4</text>
</g>
<g font-size="3.5">
<text x="39" y="8.8">1</text>
<text x="89" y="8.8">2</text>
<text x="139" y="8.8">3</text>
<text x="189" y="8.8">4</text>
<text x="239" y="8.8">5</text>
<text x="289" y="8.8">6</text>
<text x="339" y="8.8">7</text>
<text x="389" y="8.8">8</text>
<text x="16.3" y="30.2">A</text>
<text x="411.3" y="30.2">A</text>
<text x="16.3" y="78">B</text>
<text x="411.3" y="78">B</text>
<text x="16.2" y="125.9">C</text>
<text x="411.2" y="125.9">C</text>
<text x="16.2" y="173.7">D</text>
<text x="411.2" y="173.7">D</text>
<text x="16.3" y="221.6">E</text>
<text x="411.3" y="221.6">E</text>
<text x="16.4" y="269.4">F</text>
<text x="411.4" y="269.4">F</text>
<text x="39" y="290.8">1</text>
<text x="89" y="290.8">2</text>
<text x="139" y="290.8">3</text>
<text x="189" y="290.8">4</text>
<text x="239" y="290.8">5</text>
<text x="289" y="290.8">6</text>
<text x="339" y="290.8">7</text>
<text x="389" y="290.8">8</text>
</g>
<g font-size="2.5">
<text x="231" y="242.9">Dept.</text>
<text x="255" y="242.9">Technical reference</text>
<text x="289" y="242.9">Created by</text>
<text x="350" y="242.9">Approved by</text>
<text x="289" y="252.8">Document type</text>
<text x="350" y="252.8">Document status</text>
<text x="289" y="262.9">Title</text>
<text x="350" y="262.9">DWG No.</text>
<text x="350" y="279.9">Rev.</text>
<text x="360" y="279.9">Date of issue</text>
<text x="396" y="279.9">Sheet</text>
</g>
</svg>
